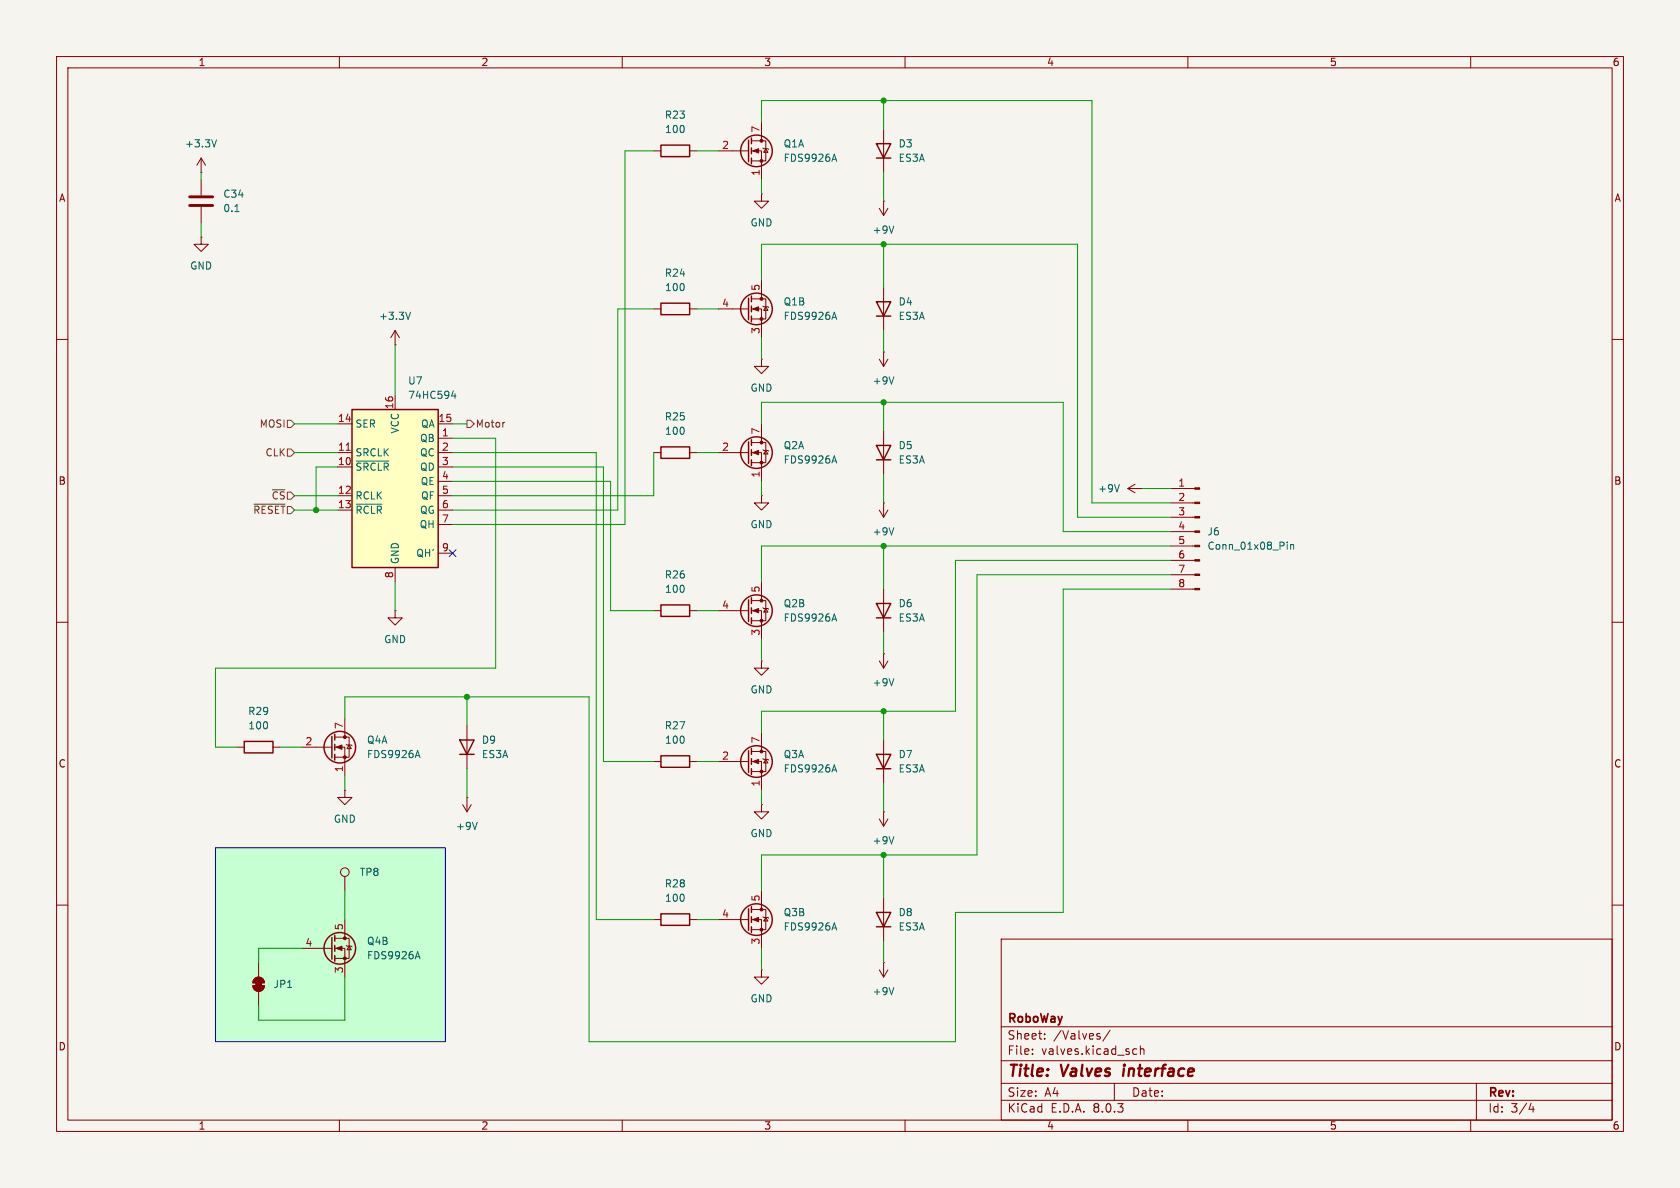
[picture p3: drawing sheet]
<svg xmlns="http://www.w3.org/2000/svg" width="297mm" height="210mm" viewBox="0 0 297 210" stroke-linecap="round" stroke-linejoin="round" font-family="sans-serif">
<path d="M0 0h297v210h-297z" fill="#f5f4ef" stroke="#f5f4ef" stroke-width=".18"/>
<g fill="none" stroke="#840000" stroke-width=".18">
<path d="M10 10h277v190h-277zM12 12h273v186h-273zM60 10v2M110 10v2M160 10v2M210 10v2M260 10v2M10 60h2M285 60h2M10 110h2M285 110h2M10 160h2"/>
<path d="M285 160h2M177 166h108v32h-108zM60 198v2M110 198v2M160 198v2M177 194.5h108M177 191.5h108M177 187.5h108M177 181.5h108M182.5 186.3v.1M182.5 185.5v.1M184.7 183.6v.1"/>
<path d="M184.7 182.8v.1M194.3 183.2l.2 .2-.2 .3M194.3 182.7l.2 .1M196.2 182.1l-1.2 2M197 191.5v3M200.4 186.3h.6M200.4 185.5h.6M201.6 185.5l.2-.1 .4 .1v.9M201.6 184.9v1.5M210 198v2M260 198v2M261 191.5v6.5"/>
<path d="M270.7 195l-.4 1.1h.9M271 195.6v1"/>
</g>
<path d="M198.7 188.9l-.2 1.3" fill="none" stroke="#840000" stroke-width=".4"/>
<path d="M38.1 149.9h40.6v34.3h-40.6z" fill="#c5ffd2"/>
<g fill="none" stroke="#840000" stroke-width=".25">
<path d="M154.9 25.4h2.6l-1.3 2.5zM154.9 27.9h2.6M132.3 78.1v3.8M132.8 77.7v1M132.8 79.5v1M132.8 81.3v1M116.8 106.9h5.1v2.1h-5.1zM132.3 106v3.9M132.8 105.7v1M132.8 107.4v1.1M132.8 109.2v1M154.9 106.7h2.6l-1.3 2.5z"/>
<path d="M154.9 109.2h2.6M43.2 131.1h5.1v2h-5.1zM58.7 130.2v3.8M59.2 129.8v1M59.2 131.6v1M59.2 133.4v1M81.3 130.8h2.5l-1.3 2.6zM81.3 133.4h2.5M116.8 133.6h5.1v2h-5.1zM132.3 132.7v3.8M132.8 132.3v1.1M132.8 134.1v1"/>
<path d="M132.8 135.9v1M154.9 133.4h2.6l-1.3 2.5zM154.9 135.9h2.6M58.7 165.7v3.8M59.2 165.4v1M59.2 167.1v1M59.2 168.9v1M116.8 161.5h5.1v2.1h-5.1zM132.3 160.7v3.8M132.8 160.3v1M132.8 162.1v1M132.8 163.8v1"/>
<path d="M154.9 161.3h2.6l-1.3 2.5zM154.9 163.8h2.6"/>
<circle cx="133.7" cy="80" r="2.79"/>
<circle cx="133.7" cy="107.9" r="2.79"/>
<circle cx="60.1" cy="132.1" r="2.79"/>
<circle cx="133.7" cy="134.6" r="2.79"/>
<circle cx="60.1" cy="167.6" r="2.79"/>
<circle cx="133.7" cy="162.6" r="2.79"/>
</g>
<g fill="none" stroke="#840000" stroke-width=".18">
<path d="M156.2 22.9v7.6M132.8 78.2h2.6v3.6h-2.6M134.6 74.9v3.3M134.9 79.5l.1 .1h.8l.1 .2M135.4 79.6l.4 .7h-.8zM127 80h5.3M132.8 80h1.8v5.1M134.6 87.6v1.3h1.3l-1.3 1.3-1.3-1.3h1.3M134.6 87.6h.1M155.4 90.2l.8 1.2M156.2 88.9h.1M156.2 88.9v2.5"/>
<path d="M157 90.2l-.8 1.2M199.4 86.4h2.5M199.4 86.4l1.3 .7M200.7 85.6l-1.3 .8M201.9 86.4h.1M207 99.1h4.2M207 96.5h4.2M207 94h4.2M207 91.4h4.2M207 88.9h4.2M207 86.4h4.2M69.8 108v1.2h1.3l-1.3 1.3-1.2-1.3h1.2"/>
<path d="M69.8 108h.1M115.6 108h1.2M121.9 108h1.3M127 108h5.3M132.8 108h1.8v5M132.8 106.2h2.6v3.5h-2.6M134.6 116.8v1.3h1.3l-1.3 1.3-1.3-1.3h1.3M134.6 116.8h.1M134.6 102.9v3.3M134.9 107.4l.1 .2h.8l.1 .1M135.4 107.6l.4 .6h-.8zM155.4 116.8l.8 1.3"/>
<path d="M156.2 115.6h.1M156.2 104.1v7.7M156.2 115.6v2.5M157 116.8l-.8 1.3M207 104.1h4.2M207 101.6h4.2M41.9 132.1h1.3M48.3 132.1h1.2M53.3 132.1h5.4M59.2 132.1h1.8v5.1M59.2 130.3h2.5v3.6h-2.5M61 139.7v1.3h1.2l-1.2 1.2-1.3-1.2h1.3"/>
<path d="M61 139.7h.1M61 127v3.3M61.2 131.6l.1 .1h.8l.1 .1M61.7 131.7l.4 .6h-.8zM82.5 128.3v7.6M115.6 134.6h1.2M121.9 134.6h1.3M127 134.6h5.3M132.8 134.6h1.8v5.1M132.8 132.8h2.6v3.6h-2.6M134.6 129.5v3.3M134.9 134.1l.1 .1h.8l.1 .2"/>
<path d="M135.4 134.2l.4 .7h-.8zM156.2 130.8v7.6M61 154.9v2.6M81.8 142.2l.7 1.3M82.5 141h.1M82.5 141v2.5M83.3 142.2l-.8 1.3M134.6 142.2v1.3h1.3l-1.3 1.3-1.3-1.3h1.3M134.6 142.2h.1M134.6 157.5v3.3M155.4 144.8l.8 1.3M156.2 143.5h.1"/>
<path d="M156.2 143.5v2.6M156.2 158.8v7.6M157 144.8l-.8 1.3M44.7 174.2h2a1.02 1.02 0 0 1-1 1.1 1.02 1.02 0 0 1-1-1.1zM45 173a1.02 1.02 0 0 1 1.1-.2 1.02 1.02 0 0 1 .6 .9h-2zM45.7 170.2v2.5M45.7 175.3v2.5M53.3 167.6h5.4M59.2 167.6h1.8v5.1M59.2 165.9h2.5v3.5h-2.5M61 162.6v3.3M61.2 167.1l.1 .2h.8l.1 .1"/>
<path d="M61.7 167.3l.4 .6h-.8zM115.6 162.6h1.2M121.9 162.6h1.3M127 162.6h5.3M132.8 162.6h1.8v5M132.8 160.8h2.6v3.5h-2.6M134.6 171.5v1.2h1.3l-1.3 1.3-1.3-1.3h1.3M134.6 171.5h.1M134.9 162.1l.1 .1h.8l.1 .1M135.4 162.2l.4 .6h-.8zM155.4 171.5l.8 1.2M156.2 170.2h.1"/>
<path d="M156.2 170.2v2.5M157 171.5l-.8 1.2"/>
<circle cx="61" cy="154.2" r=".76"/>
</g>
<g fill="#840000" stroke="#840000" stroke-width=".18">
<path d="M45.2 173.5h1v1h-1z"/>
<path d="M44.7 174.2h2a1.02 1.02 0 0 1-1 1.1 1.02 1.02 0 0 1-1-1.1z"/>
<path d="M45 173a1.02 1.02 0 0 1 1.1-.2 1.02 1.02 0 0 1 .6 .9h-2z"/>
<path d="M59.4 167.6l1.1-.3v.7z"/>
<path d="M133.1 134.6l1-.4v.8z"/>
<path d="M59.4 132.1l1.1-.4v.8z"/>
<path d="M133.1 162.6l1-.4v.7z"/>
<path d="M133.1 108l1-.4v.7z"/>
<path d="M133.1 80l1-.4v.8z"/>
<path d="M211.2 104h.9v.3h-.9z"/>
<path d="M211.2 101.5h.9v.2h-.9z"/>
<path d="M211.2 98.9h.9v.3h-.9z"/>
<path d="M211.2 96.4h.9v.2h-.9z"/>
<path d="M211.2 93.9h.9v.2h-.9z"/>
<path d="M211.2 91.3h.9v.3h-.9z"/>
<path d="M211.2 88.8h.9v.2h-.9z"/>
<path d="M211.2 86.2h.9v.3h-.9z"/>
<circle cx="61" cy="169.4" r=".25"/>
<circle cx="61" cy="165.9" r=".25"/>
<circle cx="134.6" cy="136.4" r=".25"/>
<circle cx="134.6" cy="132.8" r=".25"/>
<circle cx="61" cy="133.9" r=".25"/>
<circle cx="61" cy="130.3" r=".25"/>
<circle cx="134.6" cy="164.3" r=".25"/>
<circle cx="134.6" cy="160.8" r=".25"/>
<circle cx="134.6" cy="109.7" r=".25"/>
<circle cx="134.6" cy="106.2" r=".25"/>
<circle cx="134.6" cy="81.8" r=".25"/>
<circle cx="134.6" cy="78.2" r=".25"/>
</g>
<g fill="none" stroke="#006464" stroke-width=".18">
<path d="M147.2 81.5h.6M147.5 80.6l.4 1.3M158 93.3l-.4 1.3M197.9 85.7l-.4 1.2M227.6 95.8v.2M227.6 96.3v.8M228.2 96.3v.8M228.2 96.4l.1-.1h.4v.8M147.2 109.4h.6M147.5 108.5l.4 1.3M158 120l-.4 1.2M73.5 133.6h.6"/>
<path d="M73.8 132.7l.5 1.2M147.2 136.1h.6M147.5 135.2l.4 1.3M84.4 145.4l-.5 1.2M158 147.9l-.4 1.3M73.5 169.1h.6M73.8 168.2l.5 1.3M147.2 164h.6M147.5 163.1l.4 1.3M158 174.6l-.4 1.2"/>
</g>
<path d="M62.2 72.4h15.3v27.9h-15.3z" fill="#ffffc2"/>
<g fill="none" stroke="#840000" stroke-width=".25">
<path d="M116.8 25.7h5.1v2h-5.1zM132.3 24.8v3.8M132.8 24.4v1M132.8 26.2v1M132.8 27.9v1.1M116.8 53.6h5.1v2h-5.1zM132.3 52.7v3.8M132.8 52.3v1M132.8 54.1v1M132.8 55.9v1M154.9 53.3h2.6l-1.3 2.6zM154.9 55.9h2.6"/>
<path d="M62.2 72.4h15.3v27.9h-15.3zM116.8 79h5.1v2h-5.1zM154.9 78.7h2.6l-1.3 2.6zM154.9 81.3h2.6"/>
<circle cx="133.7" cy="26.7" r="2.79"/>
<circle cx="133.7" cy="54.6" r="2.79"/>
</g>
<g fill="none" stroke="#840000" stroke-width=".18">
<path d="M35.6 30.5h.1M35.6 27.9l-.8 1.3M35.6 27.9v2.6M35.6 31.8v2.7M35.6 36.6v2.8M35.6 27.9l.7 1.3M115.6 26.7h1.2M121.9 26.7h1.3M127 26.7h5.3M132.8 26.7h1.8v5.1M132.8 24.9h2.6v3.5h-2.6M134.6 34.3v1.3h1.3l-1.3 1.2-1.3-1.2h1.3"/>
<path d="M134.6 34.3h.1M134.6 21.6v3.3M134.9 26.2l.1 .1h.8l.1 .1M135.4 26.3l.4 .6h-.8zM155.4 36.8l.8 1.3M156.2 35.6h.1M156.2 35.6v2.5M157 36.8l-.8 1.3M35.6 41.9v1.3h1.2l-1.2 1.3-1.3-1.3h1.3M35.6 41.9h.1M69.8 58.4v2.6M69.8 58.4l-.7 1.3"/>
<path d="M69.8 58.4l.8 1.3M115.6 54.6h1.2M121.9 54.6h1.3M127 54.6h5.3M132.8 54.6h1.8v5.1M132.8 52.8h2.6v3.6h-2.6M134.6 49.5v3.3M134.9 54.1l.1 .1h.8l.1 .2M135.4 54.2l.4 .7h-.8zM156.2 50.8v7.6M59.7 74.9h2.5M69.8 61h.1"/>
<path d="M69.8 69.9v2.5M77.5 77.5h2.5M77.5 74.9h2.5M134.6 63.5v1.3h1.3l-1.3 1.2-1.3-1.2h1.3M134.6 63.5h.1M155.4 63.5l.8 1.3M156.2 62.2h.1M156.2 62.2v2.6M156.2 76.2v7.6M157 63.5l-.8 1.3M59.7 82.6h2.5M59.7 80h2.5"/>
<path d="M59.7 87.6h2.5M59.7 90.2h2.5M77.5 82.6h2.5M77.5 80h2.5M77.5 87.6h2.5M77.5 90.2h2.5M77.5 85.1h2.5M77.5 92.7h2.5M77.5 97.8h2.5M115.6 80h1.2M121.9 80h1.3M69.8 100.3v2.6"/>
</g>
<g fill="none" stroke="#006464" stroke-width=".18">
<path d="M38.3 24.7l-.4 1.3M41.5 37.4h.8M147.2 28.2h.6M147.5 27.2l.4 1.3M158 39.9l-.4 1.3M72.6 55.2l-.5 1.3M147.2 56.1h.6M147.5 55.2l.4 1.3M80.1 69.1l-.3 .9h.8M80.4 69.6v.8M158 66.6l-.4 1.3M63 81.5h5.8"/>
<path d="M63 89.1h4.5"/>
</g>
<path d="M61.2 79.6h.7" fill="none" stroke="#a90000" stroke-width=".18"/>
<path d="M33.5 36.3h4.1M33.5 34.8h4.1" fill="none" stroke="#840000" stroke-width=".51"/>
<g fill="#840000" stroke="#840000" stroke-width=".18">
<path d="M133.1 54.6l1-.4v.8z"/>
<path d="M133.1 26.7l1-.4v.8z"/>
<circle cx="134.6" cy="56.4" r=".25"/>
<circle cx="134.6" cy="52.8" r=".25"/>
<circle cx="134.6" cy="28.4" r=".25"/>
<circle cx="134.6" cy="24.9" r=".25"/>
</g>
<path d="M50.8 79.4h.6l.7 .6-.7 .6h-.6zM50.8 74.3h.6l.7 .6-.7 .7h-.6zM82.5 74.3h.7l.6 .6-.6 .7h-.7zM89.1 74.7h.2M44.9 89.1h5.5" fill="none" stroke="#725600" stroke-width=".18"/>
<path d="M38.1 149.9h40.6v34.3h-40.6z" fill="none" stroke="#0000c2" stroke-width=".18"/>
<g fill="none" stroke="#009600" stroke-width=".18">
<path d="M156.2 17.8v5.1M35.6 30.5v1.3M35.6 39.4v2.5M115.6 26.7h-5.1v66h-30.5M123.2 26.7h3.8M134.6 21.6v-3.8h58.4v71.1h14M134.6 31.8v2.5M156.2 30.5v5.1M115.6 54.6h-6.4v35.6h-29.2M123.2 54.6h3.8M134.6 49.5v-6.3h55.9v48.2h16.5M134.6 59.7v3.8"/>
<path d="M156.2 43.2v7.6M156.2 58.4v3.8M52.1 74.9h7.6M69.8 61v8.9M80 77.5h7.6v40.6h-49.5v14h3.8M80 74.9h2.5M134.6 74.9v-3.8h53.4v22.9h19M156.2 71.1v5.1M52.1 80h7.6M52.1 87.6h7.6M52.1 90.2h7.6M59.7 82.6h-3.8v7.6"/>
<path d="M80 82.6h26.7v52h8.9M80 80h25.4v82.6h10.2M80 85.1h27.9v22.9h7.7M115.6 80v7.6h-35.6M123.2 80h3.8M134.6 85.1v2.5M156.2 83.8v5.1M156.2 96.5v7.6M201.9 86.4h5.1M207 96.5h-72.4v6.4M207 99.1h-38.1v26.6h-34.3v3.8M69.8 102.9v5.1"/>
<path d="M123.2 108h3.8M134.6 113v3.8M156.2 111.8v3.8M207 104.1h-19v57.2h-19.1v22.9h-64.8v-61h-43.1v3.8M207 101.6h-34.3v49.5h-38.1v6.4M49.5 132.1h3.8M61 137.2v2.5M82.5 123.2v5.1M82.5 135.9v5.1M123.2 134.6h3.8M134.6 139.7v2.5M156.2 125.7v5.1"/>
<path d="M156.2 138.4v5.1M61 157.5v5.1M156.2 151.1v7.7M53.3 167.6h-7.6v2.6M61 172.7v7.6h-15.3v-2.5M123.2 162.6h3.8M134.6 167.6v3.9M156.2 166.4v3.8"/>
</g>
<path d="M79.4 97.2l1.2 1.2M80.6 97.2l-1.2 1.2" fill="none" stroke="#000084" stroke-width=".18"/>
<g fill="#009600" stroke="#009600" stroke-width=".18">
<circle cx="156.2" cy="96.5" r=".46"/>
<circle cx="55.9" cy="90.2" r=".46"/>
<circle cx="82.5" cy="123.2" r=".46"/>
<circle cx="156.2" cy="151.1" r=".46"/>
<circle cx="156.2" cy="125.7" r=".46"/>
<circle cx="156.2" cy="17.8" r=".46"/>
<circle cx="156.2" cy="71.1" r=".46"/>
<circle cx="156.2" cy="43.2" r=".46"/>
</g>
<g font-size="2.8" fill="#840000">
<text x="178" y="190.9">Title:</text>
<text x="187.7" y="190.9">Valves</text>
<text x="199.4" y="190.9">interface</text>
</g>
<g font-size="2.1" fill="#840000">
<text x="178" y="184">Sheet:</text>
<text x="178" y="181.2">RoboWay</text>
<text x="186.2" y="184">/Valves/</text>
<text x="178" y="186.7">File:</text>
<text x="184.1" y="186.7">valves.kicad_sch</text>
<text x="178" y="196.9">KiCad</text>
<text x="178" y="194.1">Size:</text>
<text x="184.7" y="194.1">A4</text>
<text x="185.7" y="196.9">E.D.A.</text>
<text x="193.3" y="196.9">8.0.3</text>
<text x="200" y="194.1">Date:</text>
<text x="263" y="194.3">Rev:</text>
<text x="263" y="196.9">Id:</text>
<text x="267.1" y="196.9">3/4</text>
</g>
<g font-size="1.8" fill="#840000">
<text x="35" y="11.9">1</text>
<text x="85" y="11.9">2</text>
<text x="135" y="11.9">3</text>
<text x="185" y="11.9">4</text>
<text x="235" y="11.9">5</text>
<text x="285" y="11.9">6</text>
<text x="10.3" y="35.9">A</text>
<text x="285.3" y="35.9">A</text>
<text x="10.3" y="85.9">B</text>
<text x="285.3" y="85.9">B</text>
<text x="10.3" y="135.9">C</text>
<text x="285.3" y="135.9">C</text>
<text x="10.3" y="185.9">D</text>
<text x="285.3" y="185.9">D</text>
<text x="35" y="199.9">1</text>
<text x="85" y="199.9">2</text>
<text x="135" y="199.9">3</text>
<text x="185" y="199.9">4</text>
<text x="235" y="199.9">5</text>
<text x="285" y="199.9">6</text>
</g>
<g font-size="1.8" fill="#006464">
<text x="117.4" y="21.2">R23</text>
<text x="117.5" y="23.7">100</text>
<text x="32.6" y="26.3">+3.3V</text>
<text x="138.4" y="28.8">FDS9926A</text>
<text x="138.4" y="26.3">Q1A</text>
<text x="158.8" y="26.3">D3</text>
<text x="158.8" y="28.8">ES3A</text>
<text x="39.4" y="35.2">C34</text>
<text x="39.4" y="37.7">0.1</text>
<text x="132.6" y="40.2">GND</text>
<text x="154.2" y="41.5">+9V</text>
<text x="33.5" y="47.9">GND</text>
<text x="117.4" y="49.1">R24</text>
<text x="117.5" y="51.7">100</text>
<text x="66.9" y="56.7">+3.3V</text>
<text x="138.4" y="56.7">FDS9926A</text>
<text x="138.4" y="54.2">Q1B</text>
<text x="158.8" y="54.2">D4</text>
<text x="158.8" y="56.7">ES3A</text>
<text x="72.1" y="68.2">U7</text>
<text x="72.1" y="70.7">74HC594</text>
<text x="132.6" y="69.4">GND</text>
<text x="154.2" y="68.2">+9V</text>
<text x="62.7" y="75.8">SER</text>
<text x="70.7" y="76.7" transform="rotate(-90 70.7 76.7)">VCC</text>
<text x="74.3" y="75.8">QA</text>
<text x="117.4" y="74.5">R25</text>
<text x="117.5" y="77.1">100</text>
<text x="62.7" y="83.4">~{SRCLR}</text>
<text x="62.7" y="80.9">SRCLK</text>
<text x="74.2" y="78.3">QB</text>
<text x="74.2" y="80.9">QC</text>
<text x="74.2" y="83.4">QD</text>
<text x="138.4" y="82.1">FDS9926A</text>
<text x="138.4" y="79.6">Q2A</text>
<text x="158.8" y="79.6">D5</text>
<text x="158.8" y="82.1">ES3A</text>
<text x="62.7" y="88.5">RCLK</text>
<text x="74.3" y="86">QE</text>
<text x="74.3" y="88.5">QF</text>
<text x="194" y="87.2">+9V</text>
<text x="62.7" y="91">~{RCLR}</text>
<text x="74.1" y="93.6">QH</text>
<text x="74.2" y="91">QG</text>
<text x="132.6" y="93.6">GND</text>
<text x="154.2" y="94.8">+9V</text>
<text x="213.4" y="94.8">J6</text>
<text x="70.7" y="99.8" transform="rotate(-90 70.7 99.8)">GND</text>
<text x="73.5" y="98.7">QH'</text>
<text x="213.4" y="97.4">Conn_01x08_Pin</text>
<text x="117.4" y="102.5">R26</text>
<text x="117.5" y="105">100</text>
<text x="138.4" y="107.5">Q2B</text>
<text x="158.8" y="107.5">D6</text>
<text x="67.8" y="113.9">GND</text>
<text x="138.4" y="110.1">FDS9926A</text>
<text x="158.8" y="110.1">ES3A</text>
<text x="132.6" y="122.8">GND</text>
<text x="154.2" y="121.5">+9V</text>
<text x="43.8" y="126.6">R29</text>
<text x="43.8" y="129.1">100</text>
<text x="64.8" y="131.7">Q4A</text>
<text x="85.1" y="131.7">D9</text>
<text x="117.4" y="129.1">R27</text>
<text x="117.5" y="131.7">100</text>
<text x="64.8" y="134.2">FDS9926A</text>
<text x="85.1" y="134.2">ES3A</text>
<text x="138.4" y="136.8">FDS9926A</text>
<text x="138.4" y="134.2">Q3A</text>
<text x="158.8" y="134.2">D7</text>
<text x="158.8" y="136.8">ES3A</text>
<text x="58.9" y="145.6">GND</text>
<text x="80.5" y="146.9">+9V</text>
<text x="132.6" y="148.2">GND</text>
<text x="154.2" y="149.5">+9V</text>
<text x="63.5" y="155">TP8</text>
<text x="117.4" y="157.1">R28</text>
<text x="117.5" y="159.6">100</text>
<text x="64.8" y="167.2">Q4B</text>
<text x="138.4" y="164.7">FDS9926A</text>
<text x="138.4" y="162.2">Q3B</text>
<text x="158.8" y="162.2">D8</text>
<text x="158.8" y="164.7">ES3A</text>
<text x="64.8" y="169.8">FDS9926A</text>
<text x="48.3" y="174.9">JP1</text>
<text x="132.6" y="177.4">GND</text>
<text x="154.2" y="176.1">+9V</text>
</g>
<g font-size="1.8" fill="#a90000">
<text x="134.4" y="23.6" transform="rotate(-90 134.4 23.6)">7</text>
<text x="127.6" y="26.4">2</text>
<text x="134.4" y="31.2" transform="rotate(-90 134.4 31.2)">1</text>
<text x="134.4" y="51.5" transform="rotate(-90 134.4 51.5)">5</text>
<text x="127.6" y="54.4">4</text>
<text x="134.4" y="59.1" transform="rotate(-90 134.4 59.1)">3</text>
<text x="59.6" y="74.7">14</text>
<text x="69.6" y="72.4" transform="rotate(-90 69.6 72.4)">16</text>
<text x="77.4" y="74.7">15</text>
<text x="78" y="77.2">1</text>
<text x="134.4" y="76.9" transform="rotate(-90 134.4 76.9)">7</text>
<text x="59.6" y="82.3">10</text>
<text x="59.6" y="79.8">11</text>
<text x="78" y="79.8">2</text>
<text x="78" y="82.3">3</text>
<text x="127.6" y="79.8">2</text>
<text x="59.6" y="87.4">12</text>
<text x="59.6" y="89.9">13</text>
<text x="78" y="84.8">4</text>
<text x="78" y="87.4">5</text>
<text x="78" y="89.9">6</text>
<text x="134.4" y="84.5" transform="rotate(-90 134.4 84.5)">1</text>
<text x="208.2" y="86.1">1</text>
<text x="208.2" y="88.6">2</text>
<text x="78" y="92.5">7</text>
<text x="208.2" y="91.2">3</text>
<text x="208.2" y="93.7">4</text>
<text x="78" y="97.5">9</text>
<text x="208.2" y="96.3">5</text>
<text x="208.2" y="98.8">6</text>
<text x="208.2" y="101.3">7</text>
<text x="69.6" y="102.3" transform="rotate(-90 69.6 102.3)">8</text>
<text x="127.6" y="107.7">4</text>
<text x="134.4" y="104.8" transform="rotate(-90 134.4 104.8)">5</text>
<text x="208.2" y="103.9">8</text>
<text x="134.4" y="112.5" transform="rotate(-90 134.4 112.5)">3</text>
<text x="53.9" y="131.8">2</text>
<text x="60.7" y="129" transform="rotate(-90 60.7 129)">7</text>
<text x="134.4" y="131.5" transform="rotate(-90 134.4 131.5)">7</text>
<text x="60.7" y="136.6" transform="rotate(-90 60.7 136.6)">1</text>
<text x="127.6" y="134.4">2</text>
<text x="134.4" y="139.1" transform="rotate(-90 134.4 139.1)">1</text>
<text x="134.4" y="159.5" transform="rotate(-90 134.4 159.5)">5</text>
<text x="53.9" y="167.4">4</text>
<text x="60.7" y="164.5" transform="rotate(-90 60.7 164.5)">5</text>
<text x="127.6" y="162.3">4</text>
<text x="134.4" y="167.1" transform="rotate(-90 134.4 167.1)">3</text>
<text x="60.7" y="172.2" transform="rotate(-90 60.7 172.2)">3</text>
</g>
<g font-size="1.8" fill="#725600">
<text x="45.8" y="75.8">MOSI</text>
<text x="84" y="75.8">Motor</text>
<text x="46.8" y="80.9">CLK</text>
<text x="47.9" y="88.5">~{CS}</text>
<text x="44.7" y="91">~{RESET}</text>
</g>
</svg>
